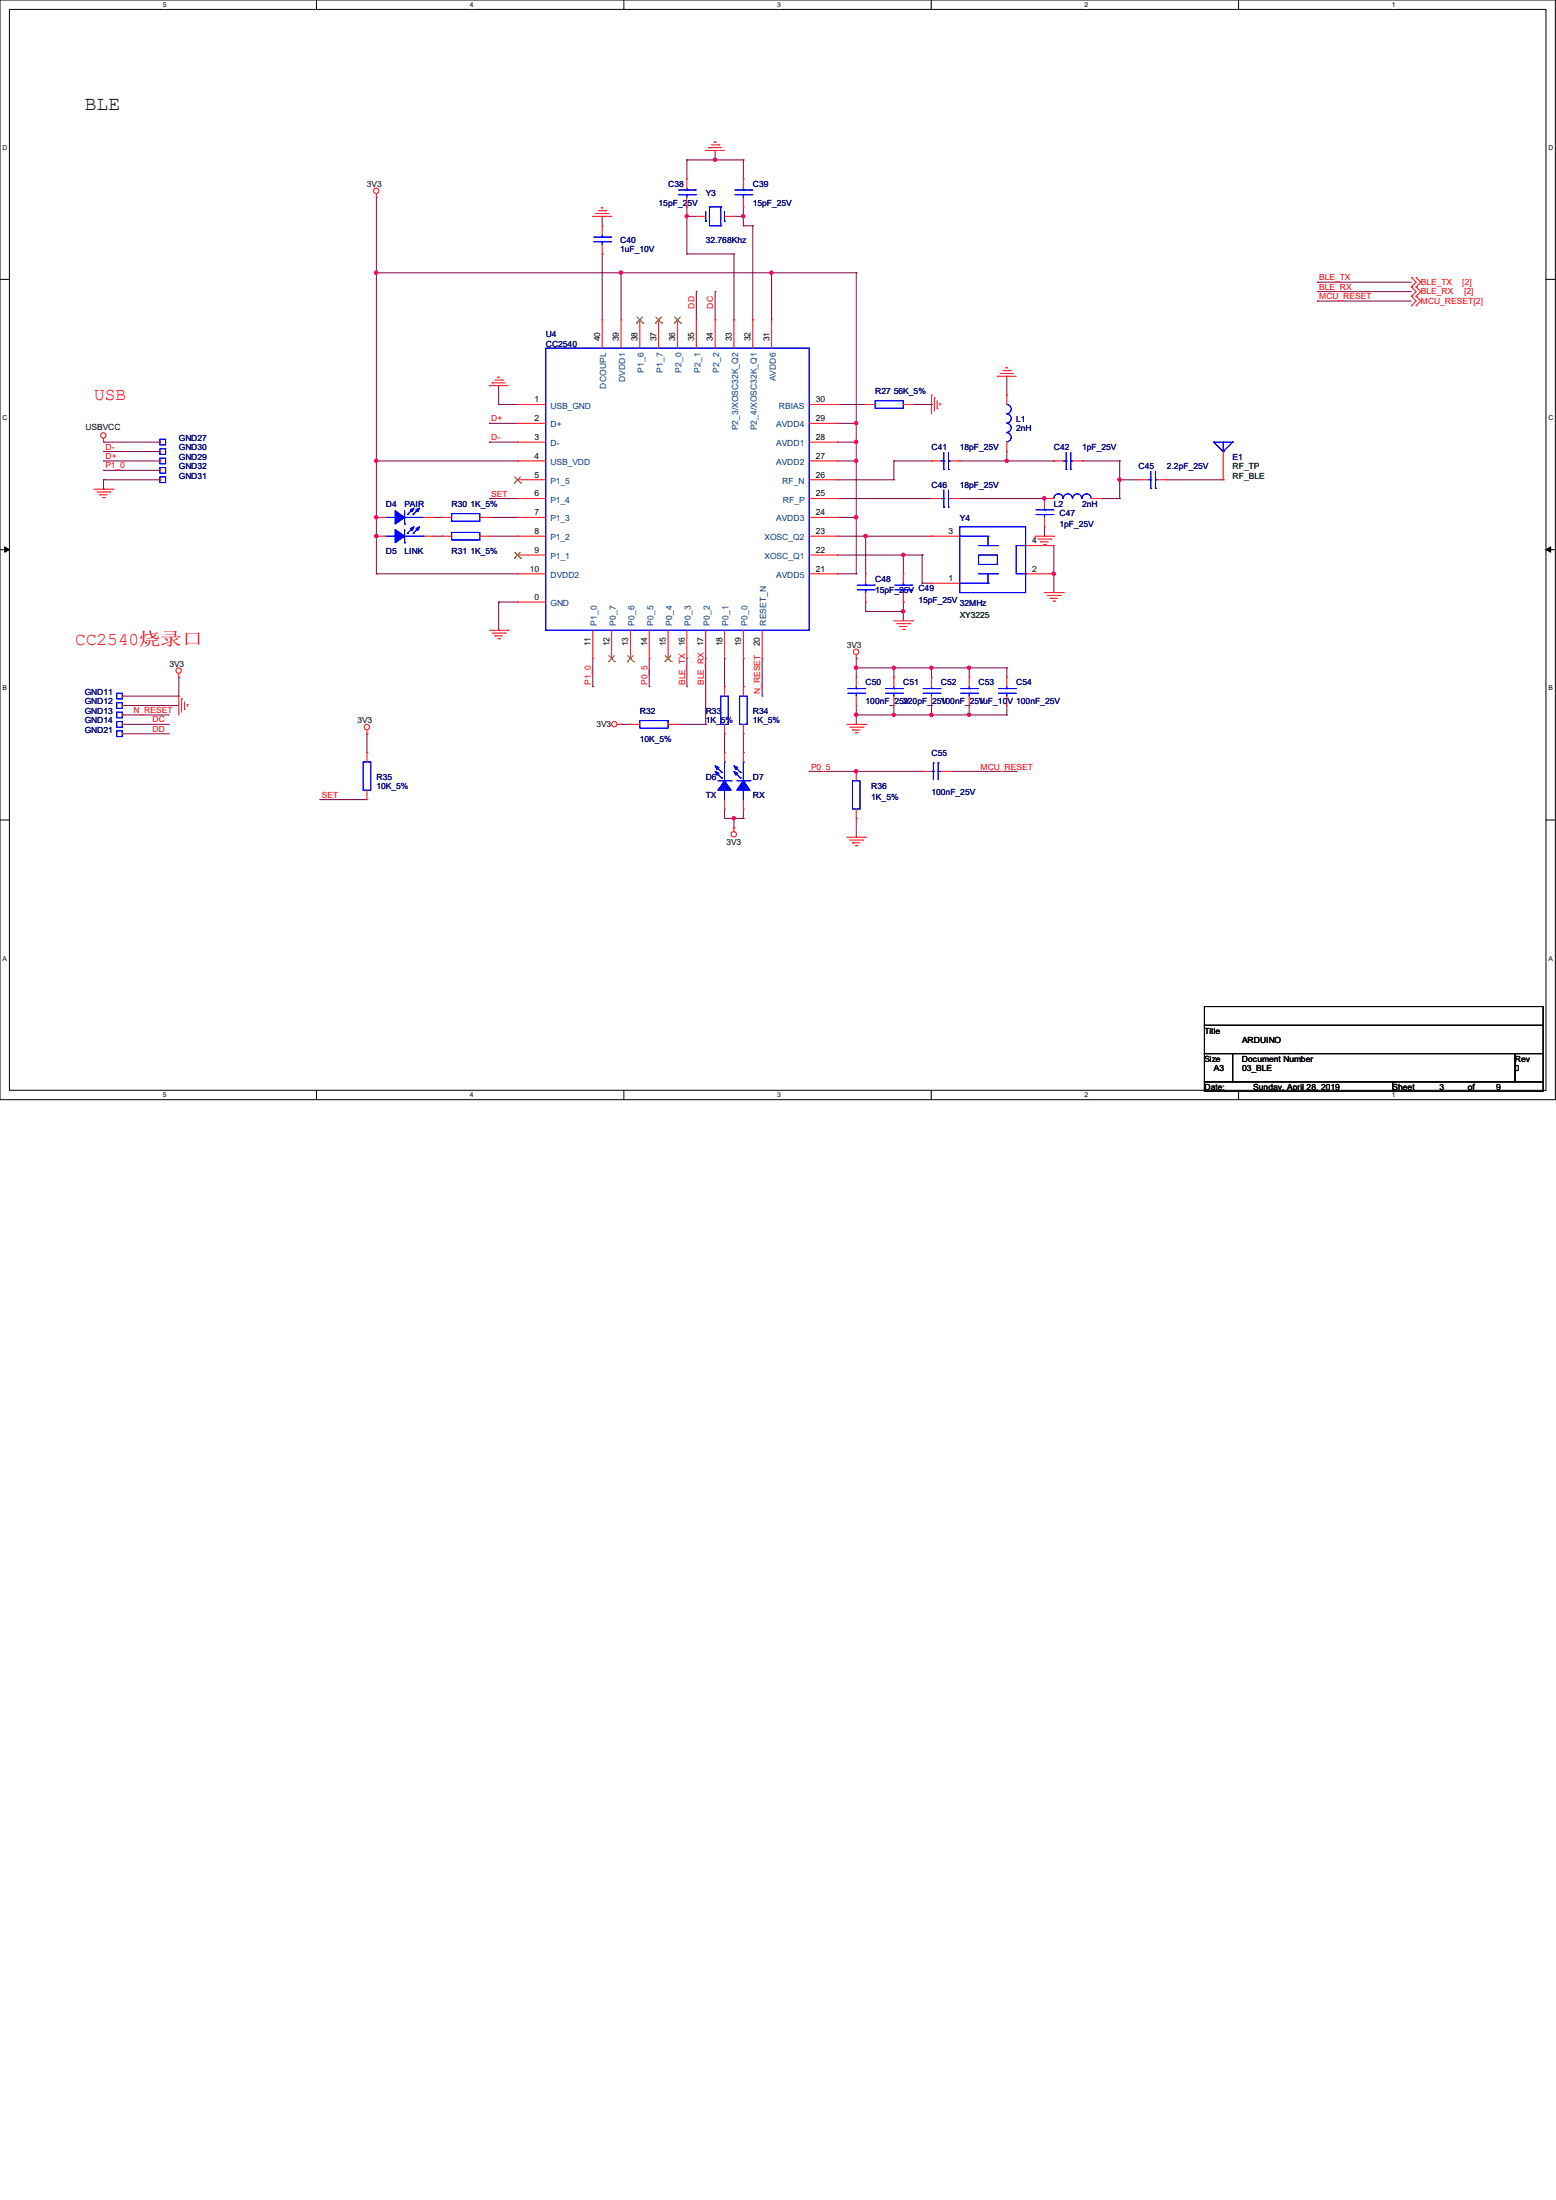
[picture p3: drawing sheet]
<svg xmlns="http://www.w3.org/2000/svg" width="210mm" height="297mm" viewBox="0 0 210 297" stroke-linecap="round" stroke-linejoin="round" font-family="sans-serif">
<path d="M0 0h209.9v148.5h-209.9zM1.3 1.3h207.4v145.9h-207.4z" fill="none" stroke="#000" stroke-width=".13"/>
<g fill="#fff">
<path d="M22 .1h.5v1h-.5z"/>
<path d="M22 147.3h.5v1h-.5z"/>
</g>
<path d="M42.7 0v1.3M42.7 147.2v1.3" fill="none" stroke="#000" stroke-width=".13"/>
<g fill="#fff">
<path d="M63.4 .1h.5v1h-.5z"/>
<path d="M63.4 147.3h.5v1h-.5z"/>
</g>
<path d="M84.2 0v1.3M84.2 147.2v1.3" fill="none" stroke="#000" stroke-width=".13"/>
<g fill="#fff">
<path d="M104.9 .1h.5v1h-.5z"/>
<path d="M104.9 147.3h.5v1h-.5z"/>
</g>
<path d="M125.7 0v1.3M125.7 147.2v1.3" fill="none" stroke="#000" stroke-width=".13"/>
<g fill="#fff">
<path d="M146.4 .1h.5v1h-.5z"/>
<path d="M146.4 147.3h.5v1h-.5z"/>
</g>
<path d="M167.2 0v1.3M167.2 147.2v1.3" fill="none" stroke="#000" stroke-width=".13"/>
<g fill="#fff">
<path d="M187.9 .1h.5v1h-.5z"/>
<path d="M187.9 147.3h.5v1h-.5z"/>
<path d="M.3 19.5h.7v1h-.7z"/>
<path d="M209 19.5h.6v1h-.6z"/>
<path d="M.3 55.9h.7v1h-.7z"/>
<path d="M209 55.9h.6v1h-.6z"/>
</g>
<path d="M0 37.7h1.3M208.7 37.7h1.2" fill="none" stroke="#000" stroke-width=".13"/>
<g fill="#fff">
<path d="M.3 92.4h.6v1h-.6z"/>
<path d="M209 92.4h.6v1h-.6z"/>
</g>
<path d="M0 74.2h1.3M208.7 74.2h1.2" fill="none" stroke="#000" stroke-width=".13"/>
<path d="M.6 73.8l.7 .4-.7 .3zM208.7 74.2l.6-.4v.7z" fill="#000" stroke="#000" stroke-width=".13"/>
<g fill="#fff">
<path d="M.3 128.9h.6v1h-.6z"/>
<path d="M209 128.9h.5v1h-.5z"/>
</g>
<path d="M0 110.7h1.3M208.7 110.7h1.2M162.6 135.9h45.7v2.5h-45.7zM162.6 138.4h45.7v3.8h-45.7zM162.6 142.2h3.8v3.8h-3.8zM162.6 146h25.4v1.3h-25.4zM166.4 142.2h38.1v3.8h-38.1zM188 146h20.3v1.3h-20.3zM204.5 142.2h3.8v3.8h-3.8z" fill="none" stroke="#000" stroke-width=".13"/>
<g fill="none" stroke="#800040" stroke-width=".13">
<path d="M50.8 36.8h.1M50.8 26.7v50.8M50.8 36.8h64.8M81.3 34.3h.1M81.3 29.2h.1M81.3 29.2v1.3M81.3 34.3v8.9M83.8 36.8h.1M83.8 36.8v6.4M92.7 29.2h.1M92.7 34.3h.1M92.7 21.6h.1"/>
<path d="M92.7 21.6v2.5M92.7 27.9v6.4M92.7 34.3h6.4M92.7 29.2h1.3M92.7 21.6h7.6M94 39.4h.1M94 39.4v3.8M96.5 21.6h.1M96.5 20.3h.1M96.5 39.4h.1M96.5 20.3v1.3M96.5 39.4v3.8"/>
<path d="M99.1 34.3h.1M99.1 34.3v8.9M99.1 29.2h1.2M100.3 29.2h.1M100.3 30.5h.1M100.3 21.6h.1M100.3 21.6v2.5M100.3 27.9v2.6M100.3 30.5h1.3M101.6 30.5h.1M101.6 30.5v12.7M104.1 36.8h.1"/>
<path d="M104.1 36.8v6.4M115.6 36.8h.1M115.6 36.8v40.7M177.8 38.1h.1M177.8 39.4h.1M177.8 38.1h12.7M177.8 39.4h12.7M14 59.7h.1M14 59.7h7.6M66 57.1h.1M66 59.7h.1M66 57.1h3.8"/>
<path d="M66 59.7h3.8M67.3 54.6h.1M67.3 52.1v2.5M67.3 54.6h2.5M69.8 54.6h.1M99.1 43.2h.1M101.6 43.2h.1M113 54.6h.1M113 54.6h3.8M113 57.1h2.6M113 59.7h2.6M115.6 59.7h.1"/>
<path d="M115.6 57.1h.1M123.2 54.6h2.5M125.7 54.6h.1M135.9 50.8h.1M135.9 50.8v2.5M177.8 40.6h.1M177.8 40.6h12.7M14 61h.1M14 62.2h.1M14 64.8h.1M14 66h.1M14 63.5h.1"/>
<path d="M14 62.2h7.6M14 64.8h7.6M14 61h7.6M14 64.8v1.2M14 63.5h7.6M50.8 69.8h.1M50.8 62.2h.1M50.8 77.5h.1M50.8 72.4h.1M50.8 62.2h19M50.8 77.5h19M58.4 69.8h1.3"/>
<path d="M58.4 72.4h1.3M59.7 69.8h.1M59.7 72.4h.1M66 67.3h.1M66 67.3h3.8M66 69.8h3.8M66 72.4h3.8M69.8 69.8h.1M69.8 72.4h.1M113 64.8h.1M113 67.3h.1M113 67.3h12.7"/>
<path d="M113 69.8h2.6M113 72.4h12.7M113 62.2h2.6M113 77.5h2.6M113 74.9h11.5M113 64.8h7.6M115.6 77.5h.1M115.6 69.8h.1M115.6 62.2h.1M116.8 72.4h.1M116.8 72.4v5.1M120.6 62.2h.1"/>
<path d="M120.6 64.8h.1M120.6 62.2h5.1M120.6 62.2v2.6M121.9 74.9h.1M121.9 74.9v2.6M124.5 74.9h.1M124.5 78.7h.1M124.5 74.9v3.8M124.5 78.7h1.2M125.7 72.4h.1M129.5 67.3h11.5M129.5 62.2h12.7"/>
<path d="M135.9 62.2h.1M135.9 61v1.2M141 67.3h.1M141 72.4h.1M141 71.1v1.3M142.2 62.2h.1M142.2 73.7h.1M142.2 77.5h.1M142.2 73.7v6.3M146 62.2h5.1M148.6 67.3h.1M148.6 67.3h2.5"/>
<path d="M151.1 62.2h.1M151.1 64.8h.1M151.1 67.3h.1M151.1 64.8h2.6M151.1 62.2v5.1M157.5 64.8h7.6M165.1 64.8h.1M16.5 97.8h.1M16.5 96.5h.1M16.5 99.1h.1M16.5 95.2h.1M16.5 94h.1"/>
<path d="M16.5 97.8h6.4M16.5 96.5h6.4M16.5 99.1h6.4M16.5 95.2h7.6M24.1 91.4h.1M24.1 91.4v2.6h-7.6M49.5 99.1h.1M49.5 99.1v2.5M67.3 81.3h.1M67.3 85.1h.1M67.3 81.3v3.8M67.3 81.3h2.5"/>
<path d="M80 92.7h.1M80 88.9v3.8M83.8 97.8h.1M83.8 97.8h1.3M87.6 92.7h.1M87.6 88.9v3.8M91.4 97.8h.1M91.4 97.8h3.8M92.7 92.7h.1M92.7 88.9v3.8M95.2 97.8h.1M95.2 88.9v8.9"/>
<path d="M97.8 92.7h.1M97.8 88.9v3.8M97.8 99.1v2.5M100.3 92.7h.1M100.3 88.9v3.8M100.3 99.1v2.5M102.9 94h.1M102.9 88.9v5.1M115.6 96.5h.1M115.6 97.8h.1M115.6 90.2h.1M115.6 88.9h.1"/>
<path d="M115.6 88.9v2.5M115.6 95.2v2.6M115.6 96.5h20.3M115.6 90.2h20.3M116.8 82.5h.1M116.8 81.3v1.2M116.8 82.5h5.1M120.6 96.5h.1M120.6 90.2h.1M120.6 90.2v1.2M120.6 95.2v1.3M121.9 82.5h.1"/>
<path d="M121.9 81.3h.1M121.9 81.3v2.5M125.7 96.5h.1M125.7 90.2h.1M125.7 90.2v1.2M125.7 95.2v1.3M130.8 96.5h.1M130.8 90.2h.1M130.8 90.2v1.2M130.8 95.2v1.3M135.9 96.5h.1M135.9 90.2h.1"/>
<path d="M135.9 90.2v1.2M135.9 95.2v1.3M43.2 107.9h.1M43.2 107.9h6.3M97.8 101.6h.1M97.8 110.5h.1M97.8 109.2v1.3M97.8 110.5h2.5M99.1 110.5h.1M99.1 111.8h.1M99.1 110.5v1.3M100.3 101.6h.1"/>
<path d="M100.3 110.5h.1M100.3 109.2v1.3M109.2 104.1h.1M109.2 104.1h15.3M115.6 104.1h.1M115.6 110.5h.1M115.6 110.5v2.5M128.3 104.1h8.9M137.2 104.1h.1"/>
</g>
<g fill="#f0f" stroke="#f0f" stroke-width=".13">
<circle cx="83.8" cy="36.8" r=".23"/>
<circle cx="50.8" cy="62.2" r=".23"/>
<circle cx="50.8" cy="36.8" r=".23"/>
<circle cx="92.7" cy="29.2" r=".23"/>
<circle cx="100.3" cy="29.2" r=".23"/>
<circle cx="96.5" cy="21.6" r=".23"/>
<circle cx="50.8" cy="69.8" r=".23"/>
<circle cx="99" cy="110.5" r=".23"/>
<circle cx="115.5" cy="104.1" r=".23"/>
<circle cx="130.8" cy="96.5" r=".23"/>
<circle cx="115.5" cy="96.5" r=".23"/>
<circle cx="120.6" cy="96.5" r=".23"/>
<circle cx="125.7" cy="96.5" r=".23"/>
<circle cx="130.8" cy="90.1" r=".23"/>
<circle cx="115.5" cy="90.1" r=".23"/>
<circle cx="120.6" cy="90.1" r=".23"/>
<circle cx="125.7" cy="90.1" r=".23"/>
<circle cx="115.5" cy="69.8" r=".23"/>
<circle cx="104.1" cy="36.8" r=".23"/>
<circle cx="115.5" cy="62.2" r=".23"/>
<circle cx="115.5" cy="59.7" r=".23"/>
<circle cx="115.5" cy="57.1" r=".23"/>
<circle cx="135.9" cy="62.2" r=".23"/>
<circle cx="151.1" cy="64.7" r=".23"/>
<circle cx="140.9" cy="67.3" r=".23"/>
<circle cx="50.8" cy="72.4" r=".23"/>
<circle cx="142.2" cy="77.4" r=".23"/>
<circle cx="116.8" cy="72.4" r=".23"/>
<circle cx="121.9" cy="74.9" r=".23"/>
<circle cx="121.9" cy="82.5" r=".23"/>
</g>
<g fill="none" stroke="#f00" stroke-width=".13">
<path d="M95.6 19.9h.1M95.6 19.9h1.8M96 19.6h1M96.4 19.2h.1M96.4 19.2h.2M97 19.6h.1M50.8 26.7h.1M50.8 26.2v.5M80 29.2h.1M80 29.2h2.5M80.4 28.8h.1M80.4 28.8h1.8"/>
<path d="M80.8 28.4h1M81.2 28.1h.1M81.2 28.1h.2M81.3 30.5h.1M81.3 34.3h.1M81.3 30.5v1.2M81.3 33v1.3M81.8 28.4h.1M92.7 24.1h.1M92.7 27.9h.1M92.7 24.1v1.3M92.7 26.7v1.2"/>
<path d="M94 29.2h.1M94 29.2h1.2M95.2 20.3h.1M95.2 20.3h2.6M97.8 29.2h1.3M99.1 29.2h.1M100.3 24.1h.1M100.3 27.9h.1M100.3 24.1v1.3M100.3 26.7v1.2M190.5 38.7h.1M190.5 37.5h.1"/>
<path d="M190.5 37.5l.6 .6-.6 .6M190.5 38.7l.6 .7-.6 .6M191.1 38.7h.1M191.1 37.5h.1M191.1 37.5l.7 .6-.7 .6M191.1 38.7l.7 .7-.7 .6M14 59.7h.1M14 59.2v.5M21.6 59.7h.1M66 52.1h.1M66 52.1h2.6M66.4 51.7h.1"/>
<path d="M66.4 51.7h1.8M66.8 51.3h1M67.2 50.9h.1M67.2 50.9h.2M67.8 51.3h.1M69.8 54.6h.1M69.8 57.1h.1M69.8 59.7h.1M69.8 54.6h3.9M69.8 57.1h3.9M69.8 59.7h3.9M81.3 43.2h.1"/>
<path d="M81.3 43.2v3.8M83.8 43.2h.1M83.8 43.2v3.8M86.4 43.2h.1M86.4 43.2v3.8M88.9 43.2h.1M88.9 43.2v3.8M91.4 43.2h.1M91.4 43.2v3.8M94 43.2h.1M94 43.2v3.8M96.5 43.2h.1"/>
<path d="M96.5 43.2v3.8M99.1 43.2h.1M99.1 43.2v3.8M101.6 43.2h.1M101.6 43.2v3.8M104.1 43.2h.1M104.1 43.2v3.8M109.2 54.6h3.8M109.2 57.1h3.8M109.2 59.7h3.8M113 59.7h.1M113 57.1h.1"/>
<path d="M113 54.6h.1M116.8 54.6h.1M116.8 54.6h1.3M121.9 54.6h1.3M123.2 54.6h.1M125.7 53.3h.1M125.7 53.3v2.6M126.1 53.7h.1M126.1 53.7v1.8M126.5 55.1h.1M126.5 54.1v1M126.9 54.5h.1"/>
<path d="M126.9 54.5v.2M134.6 50.8h.1M134.6 50.8h2.6M135 50.4h.1M135 50.4h1.8M135.4 50h1M135.8 49.7h.1M135.8 49.7h.2M135.9 53.3h.1M135.9 53.3v1.3M135.9 59.7v1.3M136.4 50h.1"/>
<path d="M190.5 40h.1M190.5 41.3h.1M190.5 40l.6 .6-.6 .7M191.1 40h.1M191.1 41.3h.1M191.1 40l.7 .6-.7 .7M12.7 66h2.5M13.1 66.4h1.8M13.5 66.8h.1M13.5 66.8h1M13.8 67.2h.3M14.1 67.2h.1"/>
<path d="M14.9 66.4h.1M15.2 66h.1M21.6 61h.1M21.6 63.5h.1M21.6 64.8h.1M21.6 62.2h.1M50.8 72.4h.1M50.8 69.8h.1M50.8 72.4h1.3M50.8 69.8h1.3M57.1 72.4h1.3M57.1 69.8h1.3"/>
<path d="M58.4 72.4h.1M58.4 69.8h.1M59.7 72.4h.1M59.7 69.8h.1M59.7 72.4h1.3M59.7 69.8h1.3M64.8 72.4h1.2M64.8 69.8h1.2M66 72.4h.1M66 69.8h.1M69.8 62.2h.1M69.8 64.8h.1"/>
<path d="M69.8 67.3h.1M69.8 69.8h.1M69.8 72.4h.1M69.8 74.9h.1M69.8 77.5h.1M69.8 72.4h3.9M69.8 62.2h3.9M69.8 69.8h3.9M69.8 64.8h3.9M69.8 67.3h3.9M69.8 74.9h3.9M69.8 77.5h3.9"/>
<path d="M109.2 72.4h3.8M109.2 62.2h3.8M109.2 69.8h3.8M109.2 64.8h3.8M109.2 67.3h3.8M109.2 74.9h3.8M109.2 77.5h3.8M113 77.5h.1M113 74.9h.1M113 72.4h.1M113 69.8h.1M113 67.3h.1"/>
<path d="M113 64.8h.1M113 62.2h.1M116.8 77.5h.1M116.8 77.5v1.2M121.9 77.5h.1M121.9 77.5v1.2M125.7 62.2h.1M125.7 78.7h.1M125.7 72.4h.1M125.7 67.3h.1M125.7 72.4h3.8M125.7 62.2h1.3"/>
<path d="M125.7 67.3h1.3M125.7 78.7h3.8M128.3 62.2h1.2M128.3 67.3h1.2M129.5 62.2h.1M129.5 67.3h.1M135.9 61h.1M138.4 77.5h3.8M138.4 73.7h3.8M139.7 72.4h2.5M140.1 72.8h1.8M140.5 73.2h.1"/>
<path d="M140.5 73.2h1M140.8 73.5h.3M141 67.3h.1M141 71.1h.1M141 67.3h1.2M141 67.3v1.3M141 69.8v1.3M141.1 73.5h.1M141.9 72.8h.1M142.2 72.4h.1M142.2 62.2h.1M142.2 77.5h.1"/>
<path d="M142.2 73.7h.1M142.2 62.2h1.3M144.8 62.2h1.2M146 62.2h.1M147.3 67.3h1.3M148.6 67.3h.1M153.7 64.8h.1M153.7 64.8h1.2M156.2 64.8h1.3M157.5 64.8h.1M165.1 64.8h.1M165.1 61v3.8"/>
<path d="M16.5 99.1h.1M16.5 96.5h.1M16.5 94h.1M16.5 97.8h.1M16.5 95.2h.1M24.1 94h.1M24.1 91.4h.1M24.1 90.9v.5M24.1 94v2.5M24.5 94.4h.1M24.5 94.4v1.7M24.9 95.8h.1"/>
<path d="M24.9 94.7v1.1M25.3 95.1h.1M25.3 95.1v.3M49.5 99.1h.1M49.5 98.6v.5M66 85.1h2.6M66.4 85.5h1.8M66.8 85.9h.1M66.8 85.9h1M67.2 86.2h.2M67.4 86.2h.1M68.2 85.5h.1"/>
<path d="M68.6 85.1h.1M69.8 81.3h.1M69.8 81.3h3.9M80 88.9h.1M80 85.1v3.8M82.5 88.9h.1M82.5 85.1v3.8M83.3 97.8h.5M83.8 97.8h.1M85.1 97.8h.1M85.1 88.9h.1M85.1 97.8h1.3"/>
<path d="M85.1 85.1v3.8M87.6 88.9h.1M87.6 85.1v3.8M90.2 88.9h.1M90.2 97.8h1.2M90.2 85.1v3.8M91.4 97.8h.1M92.7 88.9h.1M92.7 85.1v3.8M95.2 88.9h.1M95.2 85.1v3.8M97.8 99.1h.1"/>
<path d="M97.8 92.7h.1M97.8 88.9h.1M97.8 85.1v3.8M97.8 92.7v1.3M97.8 97.8v1.3M100.3 88.9h.1M100.3 99.1h.1M100.3 92.7h.1M100.3 85.1v3.8M100.3 92.7v1.3M100.3 97.8v1.3M102.9 88.9h.1"/>
<path d="M102.9 85.1v3.8M114.3 97.8h2.5M114.7 98.2h1.8M115.1 98.6h.1M115.1 98.6h1M115.4 98.9h.3M115.6 88.9h.1M115.6 91.4h.1M115.6 95.2h.1M115.6 88.4v.5M115.6 91.4v1.3M115.6 94v1.2"/>
<path d="M115.7 98.9h.1M116.5 98.2h.1M116.8 97.8h.1M116.8 81.3h.1M116.8 80v1.3M120.6 91.4h.1M120.6 95.2h.1M120.6 83.8h2.6M120.6 91.4v1.3M120.6 94v1.2M121 84.2h1.8M121.4 84.6h.1"/>
<path d="M121.4 84.6h1M121.8 85h.2M121.9 81.3h.1M121.9 80v1.3M122 85h.1M122.8 84.2h.1M123.2 83.8h.1M125.7 91.4h.1M125.7 95.2h.1M125.7 91.4v1.3M125.7 94v1.2M130.8 91.4h.1"/>
<path d="M130.8 95.2h.1M130.8 91.4v1.3M130.8 94v1.2M135.9 91.4h.1M135.9 95.2h.1M135.9 91.4v1.3M135.9 94v1.2M141 80h2.5M141.4 80.4h1.7M141.7 80.8h.1M141.7 80.8h1M142.1 81.2h.3"/>
<path d="M142.4 81.2h.1M143.1 80.4h.1M143.5 80h.1M49.5 107.9h.1M49.5 101.6h.1M49.5 101.6v1.3M49.5 106.7v1.2M97.8 109.2h.1M97.8 101.6h.1M97.8 101.6v1.3M97.8 107.9v1.3M99.1 111.8h.1"/>
<path d="M99.1 111.8v.5M100.3 109.2h.1M100.3 101.6h.1M100.3 101.6v1.3M100.3 107.9v1.3M114.3 113h2.5M114.7 113.4h1.8M115.1 113.8h.1M115.1 113.8h1M115.4 114.2h.3M115.6 104.1h.1M115.6 110.5h.1"/>
<path d="M115.6 104.1v1.3M115.6 109.2v1.3M115.7 114.2h.1M116.5 113.4h.1M116.8 113h.1M124.5 104.1h.1M124.5 104.1h1.2M127 104.1h1.3M128.3 104.1h.1"/>
<circle cx="50.8" cy="25.8" r=".36"/>
<circle cx="13.9" cy="58.8" r=".36"/>
<circle cx="24.1" cy="90.5" r=".36"/>
<circle cx="49.5" cy="98.1" r=".36"/>
<circle cx="82.9" cy="97.8" r=".36"/>
<circle cx="115.5" cy="88" r=".36"/>
<circle cx="99" cy="112.6" r=".36"/>
</g>
<g fill="none" stroke="#00f" stroke-width=".13">
<path d="M80.1 32.6h2.3M80.1 32h2.3M81.3 32h.1M81.3 32.6h.1M81.3 31.7v.3M81.3 32.6v.4M82.4 32.6h.1M82.4 32h.1M91.6 26.3h2.3M91.6 25.7h2.3M92.7 25.7h.1M92.7 26.3h.1"/>
<path d="M92.7 25.4v.3M92.7 26.3v.4M93.9 26.3h.1M93.9 25.7h.1M95.2 29.8h.1M95.2 28.6v1.2M95.8 30.5h.1M95.8 27.9h.1M95.8 27.9v2.6M95.8 30.5h1.5M95.8 27.9h1.5M97.3 30.5h.1"/>
<path d="M97.3 27.9h.1M97.3 27.9v2.6M97.8 29.8h.1M97.8 28.6v1.2M99.2 26.3h2.3M99.2 25.7h2.3M100.3 25.7h.1M100.3 26.3h.1M100.3 25.4v.3M100.3 26.3v.4M101.5 26.3h.1M101.5 25.7h.1"/>
<path d="M21.6 59.3h.8v.8h-.8zM73.7 47h35.5v38.1h-35.5zM118.1 54.1h3.8v1h-3.8zM135.9 54.6a.61 .61 0 0 1 .6 .6 .61 .61 0 0 1-.6 .6M135.9 55.9a.61 .61 0 0 1 .6 .6 .61 .61 0 0 1-.6 .6M135.9 57.1a.61 .61 0 0 1 .6 .7 .61 .61 0 0 1-.6 .6M135.9 58.4a.61 .61 0 0 1 .6 .6 .61 .61 0 0 1-.6 .6M163.8 59.7h.1M163.8 59.7h2.6M163.8 59.7l1.3 1.3M165.1 59.7v1.3M166.4 59.7h.1"/>
<path d="M166.4 59.7l-1.3 1.3M21.6 60.6h.8v.7h-.8zM21.6 63.1h.8v.8h-.8zM21.6 64.4h.8v.8h-.8zM21.6 61.8h.8v.8h-.8zM52.1 72.4h1.2M52.1 69.8h1.2M53.3 72.4h.1M53.3 69.8h.1M54.6 73.3h.1M54.6 70.7h.1M54.6 69v1.7"/>
<path d="M54.6 71.5v1.8M54.6 72.4h2.5M54.6 69.8h2.5M55 72h.1M55 69.5h.1M55.8 72h.1M55.8 69.5h.1M55.8 71.2l-.8 .8M55.8 68.7l-.8 .8M56.5 71.2l-.7 .8M56.5 68.7l-.7 .8M57.1 72.4h.1"/>
<path d="M57.1 69.8h.1M61 71.9h3.8v1h-3.8zM61 69.3h3.8v1.1h-3.8zM115.7 79.6h2.3M115.7 79h2.3M116.8 79h.1M116.8 79.6h.1M116.8 78.7v.3M116.8 79.6v.4M118 79.6h.1M118 79h.1M120.8 79.6h2.3"/>
<path d="M120.8 79h2.3M121.9 79h.1M121.9 79.6h.1M121.9 78.7v.3M121.9 79.6v.4M123.1 79.6h.1M123.1 79h.1M127 62.2h.4M127 67.3h.4M127.4 63.4h.1M127.4 62.2h.1M127.4 68.5h.1"/>
<path d="M127.4 67.3h.1M127.4 61.1v2.3M127.4 66.2v2.3M128 62.2h.1M128 63.4h.1M128 67.3h.1M128 68.5h.1M128 62.2h.3M128 61.1v2.3M128 66.2v2.3M128 67.3h.3M129.5 71.1h8.9v8.9h-8.9z"/>
<path d="M129.5 72.4h3.8M129.5 78.7h3.8M132.1 74.9h2.5v1.3h-2.5zM132.1 77.5h2.5M132.1 73.7h2.5M133.3 72.4h.1M133.3 78.7h.1M133.3 73.7h.1M133.3 72.4v1.3M133.3 77.5v1.2M134.6 77.5h.1M134.6 73.7h.1"/>
<path d="M137.2 73.7h.1M137.2 73.7v3.8h1.2M137.2 73.7h1.2M138.4 73.7h.1M138.4 77.5h.1M139.8 69.5h2.3M139.8 68.8h2.3M141 68.8h.1M141 69.5h.1M141 68.6v.2M141 69.5v.3M142.1 69.5h.1"/>
<path d="M142.1 68.8h.1M143.5 67.3a.61 .61 0 0 0-.6-.6 .61 .61 0 0 0-.7 .6M143.5 62.2h.4M143.9 63.4h.1M143.9 62.2h.1M143.9 61.1v2.3M144.5 62.2h.1M144.5 63.4h.1M144.5 62.2h.3M144.5 61.1v2.3M144.7 67.3a.61 .61 0 0 0-.6-.6 .61 .61 0 0 0-.6 .6M146 67.3a.61 .61 0 0 0-.6-.6 .61 .61 0 0 0-.6 .6"/>
<path d="M147.3 67.3a.61 .61 0 0 0-.6-.6 .61 .61 0 0 0-.6 .6M154.9 64.8h.4M155.3 65.9h.1M155.3 64.8h.1M155.3 63.6v2.3M156 64.8h.1M156 65.9h.1M156 64.8h.2M156 63.6v2.3M165.1 61h.1M15.7 98.7h.8v.7h-.8zM15.7 96.1h.8v.8h-.8z"/>
<path d="M15.7 93.6h.8v.8h-.8zM15.7 97.4h.8v.8h-.8zM15.7 94.9h.8v.7h-.8zM86.4 97.3h3.8v1h-3.8zM97.3 94h1v3.8h-1zM99.8 94h1v3.8h-1zM114.4 93.6h2.3M114.4 93h2.3M115.6 93h.1M115.6 93.6h.1M115.6 92.7v.3M115.6 93.6v.4"/>
<path d="M116.7 93.6h.1M116.7 93h.1M119.5 93.6h2.3M119.5 93h2.3M120.6 93h.1M120.6 93.6h.1M120.6 92.7v.3M120.6 93.6v.4M121.8 93.6h.1M121.8 93h.1M124.6 93.6h2.3M124.6 93h2.3"/>
<path d="M125.7 93h.1M125.7 93.6h.1M125.7 92.7v.3M125.7 93.6v.4M126.9 93.6h.1M126.9 93h.1M129.7 93.6h2.3M129.7 93h2.3M130.8 93h.1M130.8 93.6h.1M130.8 92.7v.3M130.8 93.6v.4"/>
<path d="M132 93.6h.1M132 93h.1M134.7 93.6h2.3M134.7 93h2.3M135.9 93h.1M135.9 93.6h.1M135.9 92.7v.3M135.9 93.6v.4M137 93.6h.1M137 93h.1M49 102.9h1v3.8h-1zM96.6 104.3l.8 .7"/>
<path d="M96.6 103.5l.8 .8M96.9 105.4h1.8M97.4 105h.1M97.4 104.3h.1M97.8 106.7h.1M97.8 102.9h.1M97.8 102.9v2.5M97.8 106.7v1.2M98.7 105.4h.1M99.2 104.3l.7 .7M99.2 103.5l.7 .8M99.4 105.4h1.8"/>
<path d="M99.9 105h.1M99.9 104.3h.1M100.3 106.7h.1M100.3 102.9h.1M100.3 102.9v2.5M100.3 106.7v1.2M101.2 105.4h.1M115.1 105.4h1v3.8h-1zM125.7 104.1h.3M126 104.1h.1M126 103h.1M126 103v2.3"/>
<path d="M126.6 103h.1M126.6 104.1h.1M126.6 104.1h.4M126.6 103v2.3"/>
</g>
<g fill="#00f" stroke="#00f" stroke-width=".13">
<path d="M100.3 105.4l.9 1.3h-1.8z" fill-rule="evenodd"/>
<path d="M99.1 103.4l.5 .2-.3 .3z" fill-rule="evenodd"/>
<path d="M99.1 104.1l.5 .3-.3 .2z" fill-rule="evenodd"/>
<path d="M100.3 105.4l.9 1.3h-1.8z" fill-rule="evenodd"/>
<path d="M99.1 103.4l.5 .2-.3 .3z" fill-rule="evenodd"/>
<path d="M99.1 104.1l.5 .3-.3 .2z" fill-rule="evenodd"/>
<path d="M53.3 71.5l1.3 .9-1.3 .9z" fill-rule="evenodd"/>
<path d="M56.1 71.4l.5-.3-.2 .5z" fill-rule="evenodd"/>
<path d="M55.4 71.4l.5-.3-.3 .5z" fill-rule="evenodd"/>
<path d="M53.3 71.5l1.3 .9-1.3 .9z" fill-rule="evenodd"/>
<path d="M56.1 71.4l.5-.3-.2 .5z" fill-rule="evenodd"/>
<path d="M55.4 71.4l.5-.3-.3 .5z" fill-rule="evenodd"/>
<path d="M53.3 69l1.3 .8-1.3 .9z" fill-rule="evenodd"/>
<path d="M56.1 68.8l.5-.2-.2 .5z" fill-rule="evenodd"/>
<path d="M55.4 68.8l.5-.2-.3 .5z" fill-rule="evenodd"/>
<path d="M53.3 69l1.3 .8-1.3 .9z" fill-rule="evenodd"/>
<path d="M56.1 68.8l.5-.2-.2 .5z" fill-rule="evenodd"/>
<path d="M55.4 68.8l.5-.2-.3 .5z" fill-rule="evenodd"/>
<path d="M97.8 105.4l.9 1.3h-1.8z" fill-rule="evenodd"/>
<path d="M96.5 103.4l.5 .2-.2 .3z" fill-rule="evenodd"/>
<path d="M96.5 104.1l.5 .3-.2 .2z" fill-rule="evenodd"/>
<path d="M97.8 105.4l.9 1.3h-1.8z" fill-rule="evenodd"/>
<path d="M96.5 103.4l.5 .2-.2 .3z" fill-rule="evenodd"/>
<path d="M96.5 104.1l.5 .3-.2 .2z" fill-rule="evenodd"/>
</g>
<g fill="none" stroke="#804000" stroke-width=".13">
<path d="M85.9 43.6h.1M86 42.8l.8 .8M86.7 42.8l-.8 .8M86.8 43.6h.1M88.5 43.6h.1M88.5 42.8l.8 .8M89.3 42.8l-.8 .8M89.3 43.6h.1M91 43.6h.1M91.1 42.8l.8 .8M91.8 42.8l-.8 .8M91.9 43.6h.1"/>
<path d="M69.4 65.2h.1M69.4 75.4h.1M69.5 64.4l.8 .8M69.5 74.5l.8 .9M70.2 64.4l-.8 .8M70.2 74.5l-.8 .9M70.3 65.2h.1M70.3 75.4h.1M82.1 89.3h.1M82.2 88.5l.8 .8M82.9 88.5l-.8 .8M83 89.3h.1"/>
<path d="M84.7 89.3h.1M84.7 88.5l.8 .8M85.5 88.5l-.8 .8M85.5 89.3h.1M89.7 89.3h.1M89.8 88.5l.8 .8M90.6 88.5l-.9 .8M90.6 89.3h.1"/>
</g>
<text font-size="2.7" x="11.4" y="14.9">BLE</text>
<g font-size="2.4" fill="#f00">
<text x="12.7" y="54">USB</text>
<text x="10.2" y="87">CC2540烧录口</text>
</g>
<g font-size="1.1">
<text x="49.5" y="25.2">3V3</text>
<text x="81" y="46.1" transform="rotate(-90 81 46.1)">40</text>
<text x="83.5" y="46.1" transform="rotate(-90 83.5 46.1)">39</text>
<text x="86.1" y="46.1" transform="rotate(-90 86.1 46.1)">38</text>
<text x="88.6" y="46.1" transform="rotate(-90 88.6 46.1)">37</text>
<text x="91.1" y="46.1" transform="rotate(-90 91.1 46.1)">36</text>
<text x="93.7" y="46.1" transform="rotate(-90 93.7 46.1)">35</text>
<text x="96.2" y="46.1" transform="rotate(-90 96.2 46.1)">34</text>
<text x="98.8" y="46.1" transform="rotate(-90 98.8 46.1)">33</text>
<text x="101.3" y="46.1" transform="rotate(-90 101.3 46.1)">32</text>
<text x="103.8" y="46.1" transform="rotate(-90 103.8 46.1)">31</text>
<text x="11.6" y="58">USBVCC</text>
<text x="72.1" y="54.3">1</text>
<text x="72.1" y="56.9">2</text>
<text x="72.1" y="59.4">3</text>
<text x="110.1" y="59.4">28</text>
<text x="110.1" y="56.9">29</text>
<text x="110.1" y="54.3">30</text>
<text x="72.1" y="61.9">4</text>
<text x="72.1" y="64.5">5</text>
<text x="110.1" y="64.5">26</text>
<text x="110.1" y="61.9">27</text>
<text x="72.1" y="67">6</text>
<text x="72.1" y="69.6">7</text>
<text x="110.1" y="69.6">24</text>
<text x="110.1" y="67">25</text>
<text x="71.5" y="77.2">10</text>
<text x="72.1" y="72.1">8</text>
<text x="72.1" y="74.6">9</text>
<text x="110.1" y="77.2">21</text>
<text x="110.1" y="74.6">22</text>
<text x="110.1" y="72.1">23</text>
<text x="128" y="72.1">3</text>
<text x="139.3" y="77.2">2</text>
<text x="139.3" y="73.4">4</text>
<text x="72.1" y="81">0</text>
<text x="128" y="78.4">1</text>
<text x="79.7" y="87.2" transform="rotate(-90 79.7 87.2)">11</text>
<text x="82.3" y="87.2" transform="rotate(-90 82.3 87.2)">12</text>
<text x="84.8" y="87.2" transform="rotate(-90 84.8 87.2)">13</text>
<text x="87.3" y="87.2" transform="rotate(-90 87.3 87.2)">14</text>
<text x="89.9" y="87.2" transform="rotate(-90 89.9 87.2)">15</text>
<text x="92.4" y="87.2" transform="rotate(-90 92.4 87.2)">16</text>
<text x="95" y="87.2" transform="rotate(-90 95 87.2)">17</text>
<text x="97.5" y="87.2" transform="rotate(-90 97.5 87.2)">18</text>
<text x="100" y="87.2" transform="rotate(-90 100 87.2)">19</text>
<text x="102.6" y="87.2" transform="rotate(-90 102.6 87.2)">20</text>
<text x="114.3" y="87.5">3V3</text>
<text x="22.9" y="90">3V3</text>
<text x="48.3" y="97.6">3V3</text>
<text x="80.5" y="98.1">3V3</text>
<text x="98" y="114.1">3V3</text>
<text x="162.6" y="139.5">Title</text>
<text x="162.6" y="143.3">Size</text>
<text x="167.6" y="143.3">Document Number</text>
<text x="167.6" y="140.8">ARDUINO</text>
<text x="204.5" y="143.3">Rev</text>
<text x="162.6" y="147.2">Date:</text>
<text x="163.8" y="144.6">A3</text>
<text x="167.6" y="144.6">03_BLE</text>
<text x="169.2" y="147.2">Sunday, April 28, 2019</text>
<text x="188" y="147.2">Sheet</text>
<text x="194.3" y="147.2">3</text>
<text x="198.1" y="147.2">of</text>
<text x="201.9" y="147.2">9</text>
<text x="204.5" y="144.6">0</text>
</g>
<g font-size="1.1" fill="#000080">
<text x="88.9" y="27.8">15pF_25V</text>
<text x="90.2" y="25.2">C38</text>
<text x="95.2" y="26.5">Y3</text>
<text x="101.6" y="25.2">C39</text>
<text x="101.6" y="27.8">15pF_25V</text>
<text x="83.7" y="32.9">C40</text>
<text x="83.7" y="34">1uF_10V</text>
<text x="95.2" y="32.9">32.768Khz</text>
<text x="73.7" y="45.6">U4</text>
<text x="73.7" y="46.8">CC2540</text>
<text x="118.1" y="53.2">R27 56K_5%</text>
<text x="24.1" y="59.5">GND27</text>
<text x="137.2" y="57">L1</text>
<text x="137.2" y="58.3">2nH</text>
<text x="24.1" y="60.8">GND30</text>
<text x="24.1" y="63.3">GND32</text>
<text x="24.1" y="64.6">GND31</text>
<text x="24.1" y="62.1">GND29</text>
<text x="125.7" y="60.8">C41</text>
<text x="125.7" y="65.9">C46</text>
<text x="129.5" y="60.8">18pF_25V</text>
<text x="129.5" y="65.9">18pF_25V</text>
<text x="142.2" y="60.8">C42</text>
<text x="146" y="60.8">1pF_25V</text>
<text x="153.7" y="63.3">C45</text>
<text x="157.5" y="63.3">2.2pF_25V</text>
<text x="166.4" y="62.1">E1</text>
<text x="52.1" y="68.4">D4</text>
<text x="54.6" y="68.4">PAIR</text>
<text x="61" y="68.4">R30 1K_5%</text>
<text x="129.5" y="70.3">Y4</text>
<text x="142.2" y="68.4">L2</text>
<text x="143" y="69.7">C47</text>
<text x="143" y="71.2">1pF_25V</text>
<text x="146" y="68.4">2nH</text>
<text x="52.1" y="74.8">D5</text>
<text x="54.6" y="74.8">LINK</text>
<text x="61" y="74.8">R31 1K_5%</text>
<text x="118.1" y="78.6">C48</text>
<text x="118.1" y="80.1">15pF_25V C49</text>
<text x="123.9" y="81.4">15pF_25V</text>
<text x="129.5" y="81.9">32MHz</text>
<text x="11.4" y="93.8">GND11</text>
<text x="11.4" y="95.1">GND12</text>
<text x="116.8" y="92.5">C50</text>
<text x="116.8" y="95.1">100nF_25V</text>
<text x="121.9" y="92.5">C51</text>
<text x="121.9" y="95.1">220pF_25V</text>
<text x="127" y="92.5">C52</text>
<text x="127" y="95.1">100nF_25V</text>
<text x="132.1" y="92.5">C53</text>
<text x="132.1" y="95.1">1uF_10V 100nF_25V</text>
<text x="137.2" y="92.5">C54</text>
<text x="11.4" y="98.9">GND21</text>
<text x="11.4" y="96.4">GND13</text>
<text x="11.4" y="97.6">GND14</text>
<text x="86.4" y="96.4">R32</text>
<text x="86.4" y="100.2">10K_5%</text>
<text x="95.2" y="96.4">R33</text>
<text x="95.2" y="97.6">1K_5%</text>
<text x="101.6" y="96.4">R34</text>
<text x="101.6" y="97.6">1K_5%</text>
<text x="50.8" y="105.2">R35</text>
<text x="50.8" y="106.5">10K_5%</text>
<text x="95.2" y="105.2">D6</text>
<text x="95.2" y="107.8">TX</text>
<text x="101.6" y="105.2">D7</text>
<text x="101.6" y="107.8">RX</text>
<text x="117.6" y="106.5">R36</text>
<text x="125.7" y="102.1">C55</text>
<text x="125.7" y="107.3">100nF_25V</text>
<text x="117.6" y="108">1K_5%</text>
</g>
<g font-size="1.1" fill="#f00">
<text x="93.7" y="41.7" transform="rotate(-90 93.7 41.7)">DD</text>
<text x="96.3" y="41.7" transform="rotate(-90 96.3 41.7)">DC</text>
<text x="178" y="37.8">BLE_TX</text>
<text x="178" y="39.1">BLE_RX</text>
<text x="178" y="40.4">MCU_RESET</text>
<text x="191.8" y="38.4">BLE_TX</text>
<text x="191.8" y="39.7">BLE_RX</text>
<text x="191.8" y="41">MCU_RESET[2]</text>
<text x="197.4" y="38.4">[2]</text>
<text x="197.6" y="39.7">[2]</text>
<text x="66.3" y="56.9">D+</text>
<text x="66.3" y="59.4">D-</text>
<text x="14.2" y="60.7">D-</text>
<text x="14.2" y="62">D+</text>
<text x="14.2" y="63.2">P1_0</text>
<text x="66.3" y="67.1">SET</text>
<text x="79.8" y="92.5" transform="rotate(-90 79.8 92.5)">P1_0</text>
<text x="87.4" y="92.5" transform="rotate(-90 87.4 92.5)">P0_5</text>
<text x="92.5" y="92.5" transform="rotate(-90 92.5 92.5)">BLE_TX</text>
<text x="95" y="92.5" transform="rotate(-90 95 92.5)">BLE_RX</text>
<text x="102.6" y="93.7" transform="rotate(-90 102.6 93.7)">N_RESET</text>
<text x="18" y="96.3">N_RESET</text>
<text x="20.6" y="97.5">DC</text>
<text x="20.6" y="98.8">DD</text>
<text x="43.4" y="107.7">SET</text>
<text x="109.5" y="103.9">P0_5</text>
<text x="132.3" y="103.9">MCU_RESET</text>
</g>
<g font-size="1.1" fill="#004080">
<text x="81.8" y="52.4" transform="rotate(-90 81.8 52.4)">DCOUPL</text>
<text x="84.4" y="51.6" transform="rotate(-90 84.4 51.6)">DVDD1</text>
<text x="86.9" y="50.3" transform="rotate(-90 86.9 50.3)">P1_6</text>
<text x="89.5" y="50.3" transform="rotate(-90 89.5 50.3)">P1_7</text>
<text x="92" y="50.3" transform="rotate(-90 92 50.3)">P2_0</text>
<text x="94.5" y="50.3" transform="rotate(-90 94.5 50.3)">P2_1</text>
<text x="97.1" y="50.3" transform="rotate(-90 97.1 50.3)">P2_2</text>
<text x="104.7" y="51.5" transform="rotate(-90 104.7 51.5)">AVDD6</text>
<text x="74.3" y="55.2">USB_GND</text>
<text x="74.3" y="57.7">D+</text>
<text x="99.6" y="58.1" transform="rotate(-90 99.6 58.1)">P2_3/XOSC32K_Q2</text>
<text x="102.2" y="58.1" transform="rotate(-90 102.2 58.1)">P2_4/XOSC32K_Q1</text>
<text x="104.8" y="57.7">AVDD4</text>
<text x="105.1" y="55.2">RBIAS</text>
<text x="74.3" y="60.2">D-</text>
<text x="74.3" y="62.8">USB_VDD</text>
<text x="74.3" y="65.3">P1_5</text>
<text x="104.8" y="62.8">AVDD2</text>
<text x="104.8" y="60.2">AVDD1</text>
<text x="105.6" y="65.3">RF_N</text>
<text x="74.3" y="67.9">P1_4</text>
<text x="74.3" y="70.4">P1_3</text>
<text x="104.8" y="70.4">AVDD3</text>
<text x="105.7" y="67.9">RF_P</text>
<text x="74.3" y="72.9">P1_2</text>
<text x="74.3" y="75.5">P1_1</text>
<text x="103.2" y="75.5">XOSC_Q1</text>
<text x="103.2" y="72.9">XOSC_Q2</text>
<text x="74.3" y="78">DVDD2</text>
<text x="74.3" y="81.8">GND</text>
<text x="104.8" y="78">AVDD5</text>
<text x="80.6" y="84.5" transform="rotate(-90 80.6 84.5)">P1_0</text>
<text x="83.1" y="84.5" transform="rotate(-90 83.1 84.5)">P0_7</text>
<text x="85.6" y="84.5" transform="rotate(-90 85.6 84.5)">P0_6</text>
<text x="88.2" y="84.5" transform="rotate(-90 88.2 84.5)">P0_5</text>
<text x="90.7" y="84.5" transform="rotate(-90 90.7 84.5)">P0_4</text>
<text x="93.3" y="84.5" transform="rotate(-90 93.3 84.5)">P0_3</text>
<text x="95.8" y="84.5" transform="rotate(-90 95.8 84.5)">P0_2</text>
<text x="98.3" y="84.5" transform="rotate(-90 98.3 84.5)">P0_1</text>
<text x="100.9" y="84.5" transform="rotate(-90 100.9 84.5)">P0_0</text>
<text x="103.4" y="84.5" transform="rotate(-90 103.4 84.5)">RESET_N</text>
</g>
<g font-size="1.1" fill="#008000">
<text x="166.4" y="63.3">RF_TP</text>
<text x="166.4" y="64.6">RF_BLE</text>
<text x="129.5" y="83.4">XY3225</text>
</g>
<g font-size=".9">
<text x="22" y=".9">5</text>
<text x="63.4" y=".9">4</text>
<text x="104.9" y=".9">3</text>
<text x="146.4" y=".9">2</text>
<text x="187.9" y=".9">1</text>
<text x=".3" y="20.3">D</text>
<text x="209" y="20.3">D</text>
<text x=".3" y="56.7">C</text>
<text x="209" y="56.7">C</text>
<text x=".3" y="93.2">B</text>
<text x="209" y="93.2">B</text>
<text x=".3" y="129.7">A</text>
<text x="209" y="129.7">A</text>
<text x="22" y="148.1">5</text>
<text x="63.4" y="148.1">4</text>
<text x="104.9" y="148.1">3</text>
<text x="146.4" y="148.1">2</text>
<text x="187.9" y="148.1">1</text>
</g>
</svg>
